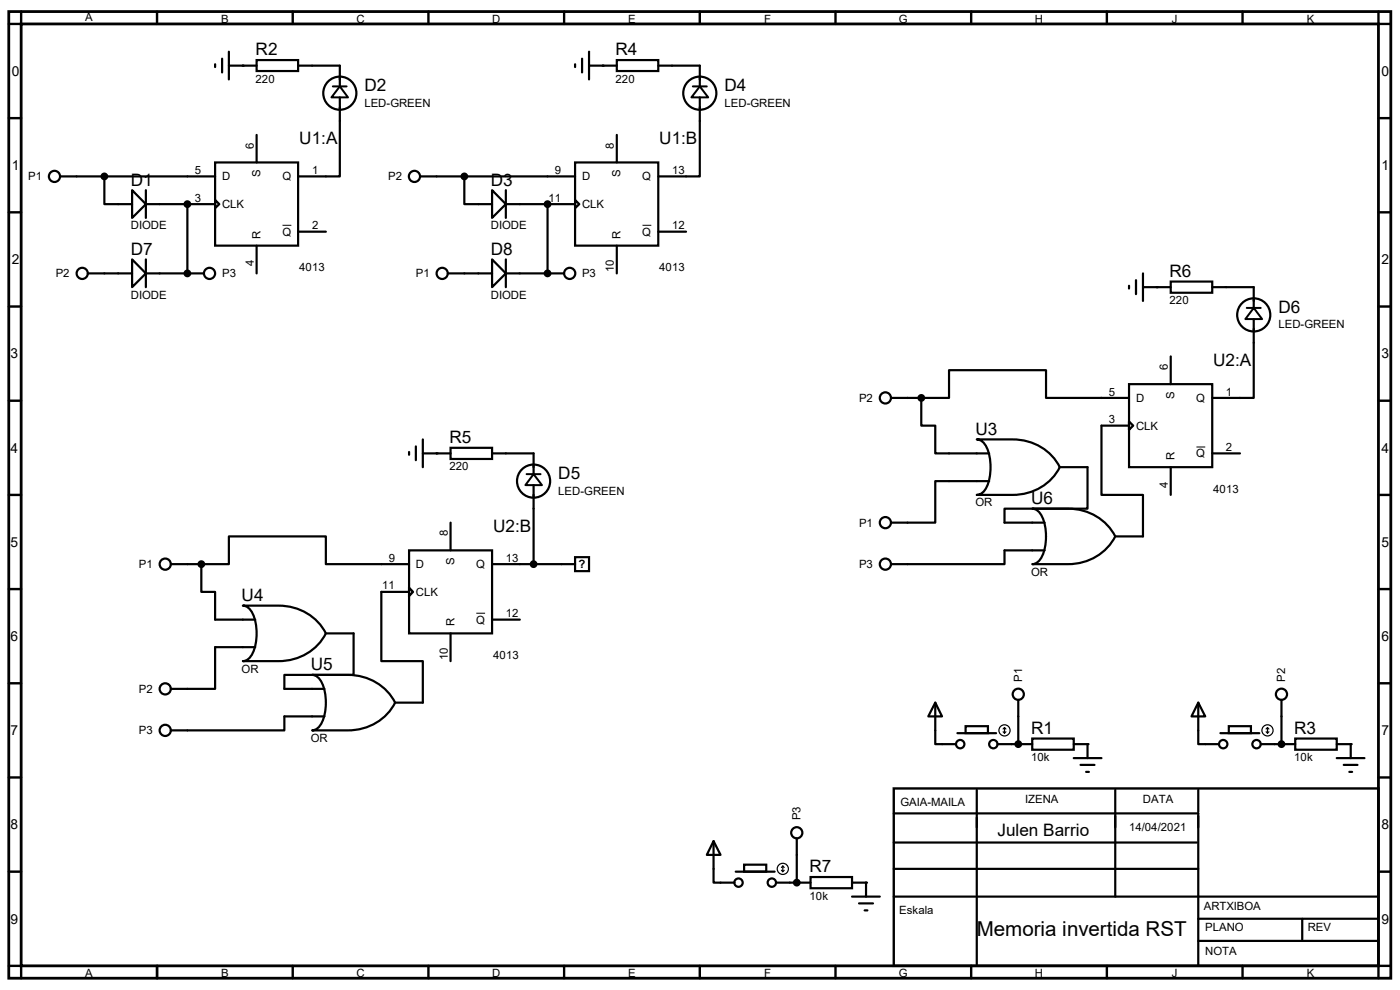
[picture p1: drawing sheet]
<svg xmlns="http://www.w3.org/2000/svg" width="297mm" height="210mm" viewBox="0 0 297 210" stroke-linecap="round" stroke-linejoin="round" font-family="sans-serif">
<path d="M1.9 2.5h293.2v205h-293.2zM4.5 5.1h287.9v199.8h-287.9z" fill="none" stroke="#000" stroke-width=".59"/>
<g fill="none" stroke="#000" stroke-width=".51">
<path d="M4.5 2.5v2.6h-2.6M33.3 2.5v2.6M62.1 2.5v2.6M90.9 2.5v2.6M119.7 2.5v2.6M148.5 2.5v2.6M177.2 2.5v2.6M206 2.5v2.6M234.8 2.5v2.6M263.6 2.5v2.6M292.4 2.5v2.6h2.7M1.9 25.1h2.6"/>
<path d="M292.4 25.1h2.7M1.9 45h2.6M292.4 45h2.7M1.9 65h2.6M292.4 65h2.7M1.9 85h2.6M292.4 85h2.7M1.9 105h2.6M292.4 105h2.7M1.9 125h2.6M292.4 125h2.7M1.9 144.9h2.6"/>
<path d="M292.4 144.9h2.7M1.9 164.9h2.6M189.6 167.3h102.8v37.6h-102.8zM292.4 164.9h2.7M1.9 184.9h2.6M292.4 184.9h2.7M1.9 204.9h2.6v2.6M33.3 204.9v2.6M62.1 204.9v2.6M90.9 204.9v2.6M119.7 204.9v2.6M148.5 204.9v2.6"/>
<path d="M177.2 204.9v2.6M206 204.9v2.6M234.8 204.9v2.6M263.6 204.9v2.6M295.1 204.9h-2.7v2.6"/>
</g>
<g fill="none" stroke="#000" stroke-width=".47">
<path d="M45.6 13.6v.6M47.1 12.4v3M48.6 13.9h5.8M48.6 11v5.8M54.4 12.7h8.8v2.4h-8.8zM63.2 13.9h8.9v4.4M122 13.6v.6M123.5 12.4v3M125 13.9h5.9M125 11v5.8M130.9 12.7h8.8v2.4h-8.8zM139.7 13.9h8.8v4.4"/>
<path d="M12.7 37.4h32.9M22.1 37.4v5.9h5.9M45.6 34.5h17.6v17.6h-17.6zM54.4 28.6v5.9M72.1 20.7v16.7h-8.9M89.1 37.4h32.9M98.5 37.4v5.9h5.9M122 34.5h17.7v17.6h-17.7zM130.9 28.6v5.9M148.5 20.7v16.7h-8.8M18.6 58h9.4M28 40.3l2.9 3-2.9 2.9z"/>
<path d="M28 55l2.9 3-2.9 2.9zM30.9 43.3h14.7M30.9 58h12.4M30.9 40.3v5.9M30.9 55v5.9M39.8 43.3v14.7M45.6 42.4l.9 .9-.9 .9zM54.4 52.1v5.9M63.2 49.1h5.9M95 58h9.4M104.4 40.3l2.9 3-2.9 2.9zM104.4 55l2.9 3-2.9 2.9z"/>
<path d="M107.3 43.3h14.7M107.3 58h12.4M107.3 40.3v5.9M107.3 55v5.9M116.2 43.3v14.7M122 42.4l.9 .9-.9 .9zM130.9 52.1v5.9M139.7 49.1h5.8M241 59.4v3M242.5 58v5.8M248.4 59.7h8.8v2.4h-8.8zM239.5 60.6v.6"/>
<path d="M242.5 60.9h5.9M248.4 75.6v5.9M257.2 60.9h8.8v4.4M266 67.7v16.7h-8.8M86.8 95.9v.6M88.2 94.7v2.9M89.7 96.2h5.9M89.7 93.2v5.9M95.6 95h8.8v2.4h-8.8zM104.4 96.2h8.8v4.4M189 84.4h6.5M195.5 84.4h5.8v-5.9h20.6v5.9h17.6"/>
<path d="M195.5 84.4v5.9h2.9v5.9h11.4M207.2 93.2h7.6a11 11 0 0 1 10 5.9 11 11 0 0 1-10 5.9h-7.6a3.2 3.2 0 0 0 2.6-2.9 10.4 10.4 0 0 0-1-8.1l-1-.7zM224.8 99.1h5.9v8.8h-17.6v3h8.5M239.5 81.5h17.7v17.6h-17.7zM239.5 89.4l.9 .9-.9 .9zM239.5 90.3h-5.8v14.7h8.8v8.8h-5.9M248.4 99.1v5.9M257.2 96.2h5.9M36.2 119.7h6.5M42.7 119.7h5.9v-5.9h20.5v5.9h17.7M42.7 119.7v5.9h2.9v5.8h8.5M86.8 116.8h17.6v17.6h-17.6z"/>
<path d="M95.6 110.9v5.9M104.4 119.7h17.6M113.2 102.9v16.8M122 118.2h3v3h-3zM209.8 102.1h-11.4v8.8h-9.4M219 107.9h7.6a11.1 11.1 0 0 1 10 5.9 11.1 11.1 0 0 1-10 5.9h-7.6a3.3 3.3 0 0 0 2.5-2.9 10.3 10.3 0 0 0-1-8.1l-1-.7zM221.6 116.8h-8.5v2.9h-24.1M51.5 128.5h7.6a11.1 11.1 0 0 1 10 5.9 11 11 0 0 1-10 5.9h-7.6a3.3 3.3 0 0 0 2.6-3 10.3 10.3 0 0 0-1.1-8l-.9-.7zM54.1 137.3h-8.5v8.8h-9.4M69.1 134.4h5.9v8.8h-14.7v2.9h8.5M86.8 124.7l.8 .9-.8 .8zM86.8 125.6h-5.9v14.7h8.8v8.8h-5.9"/>
<path d="M95.6 134.4v5.9M104.4 131.4h5.9M66.2 143.2h7.6a11.1 11.1 0 0 1 10 5.9 11 11 0 0 1-10 5.8h-7.6a3.3 3.3 0 0 0 2.6-2.9 10.3 10.3 0 0 0-1.1-8l-.9-.7zM68.8 152h-8.5v2.9h-24.1M198.4 149.1l1.5 2.9h-3zM198.4 149.1v8.8h4.4M203.1 155.5h8.2M204.9 154.1h4.7v1.4h-4.7zM211.6 157.9h7.4M216 148.5v9.4M219 156.7h8.8v2.3h-8.8zM227.8 157.9h2.9v2.9"/>
<path d="M254.2 149.1l1.5 2.9h-2.9zM254.2 149.1v8.8h4.4M258.9 155.5h8.3M260.7 154.1h4.7v1.4h-4.7zM267.5 157.9h7.3M271.9 148.5v9.4M274.8 156.7h8.8v2.3h-8.8zM283.6 157.9h3v2.9M151.4 178.4l1.5 3h-3zM151.4 178.4v8.8h4.4M169 177.8v9.4M189.6 178.7h64.3"/>
<path d="M189.6 172.6h64.6v32.3M207.2 167.6v37.3M227.8 160.8h5.9M229.2 162.3h3M230.4 163.7h.6M236.6 167.6v22.6M254.2 167.6v4.7M283.6 160.8h5.9M285.1 162.3h2.9M286.3 163.7h.6M156.1 184.9h8.2M157.9 183.4h4.7v1.5h-4.7z"/>
<path d="M164.6 187.2h7.4M172 186.1h8.8v2.3h-8.8zM180.8 190.2h5.8M180.8 187.2h2.9v3M182.2 191.6h3M183.4 193.1h.6M189.6 184.3h64.6M189.6 190.2h102.8M254.2 194.9h37.9M254.2 199.6h38.2M276.3 194.9v4.4"/>
<circle cx="72.1" cy="19.8" r="3.5"/>
<circle cx="148.5" cy="19.8" r="3.5"/>
<circle cx="11.6" cy="37.4" r="1.19"/>
<circle cx="87.9" cy="37.4" r="1.19"/>
<circle cx="17.4" cy="58" r="1.19"/>
<circle cx="44.4" cy="58" r="1.19"/>
<circle cx="93.8" cy="58" r="1.19"/>
<circle cx="120.9" cy="58" r="1.19"/>
<circle cx="266" cy="66.8" r="3.5"/>
<circle cx="187.8" cy="84.4" r="1.19"/>
<circle cx="35.1" cy="119.7" r="1.19"/>
<circle cx="113.2" cy="102.1" r="3.5"/>
<circle cx="187.8" cy="119.7" r="1.19"/>
<circle cx="187.8" cy="110.9" r="1.19"/>
<circle cx="35.1" cy="154.9" r="1.19"/>
<circle cx="35.1" cy="146.1" r="1.19"/>
<circle cx="203.7" cy="157.9" r=".89"/>
<circle cx="210.7" cy="157.9" r=".89"/>
<circle cx="216" cy="147.3" r="1.19"/>
<circle cx="259.5" cy="157.9" r=".89"/>
<circle cx="266.6" cy="157.9" r=".89"/>
<circle cx="271.9" cy="147.3" r="1.19"/>
<circle cx="169" cy="176.7" r="1.19"/>
<circle cx="156.7" cy="187.2" r=".89"/>
<circle cx="163.7" cy="187.2" r=".89"/>
</g>
<g fill="#000">
<circle cx="51.5" cy="13.9" r=".23"/>
<circle cx="127.9" cy="13.9" r=".23"/>
<circle cx="39.8" cy="43.3" r=".23"/>
<circle cx="39.8" cy="58" r=".23"/>
<circle cx="116.2" cy="43.3" r=".23"/>
<circle cx="116.2" cy="58" r=".23"/>
<circle cx="245.4" cy="60.9" r=".23"/>
<circle cx="92.6" cy="96.2" r=".23"/>
<circle cx="216" cy="157.9" r=".23"/>
<circle cx="230.7" cy="157.9" r=".23"/>
<circle cx="271.9" cy="157.9" r=".23"/>
<circle cx="286.6" cy="157.9" r=".23"/>
<circle cx="169" cy="187.2" r=".23"/>
<circle cx="183.7" cy="187.2" r=".23"/>
</g>
<path d="M59.9 47.8h1.9M136.3 47.8h1.9M253.8 94.8h1.9M101 130.1h1.9" fill="none" stroke="#000" stroke-width=".21"/>
<g fill="none" stroke="#000" stroke-width=".25">
<path d="M212.8 155.2l.3 .3M213.1 154.3v1.2M213.1 154.3l-.3 .3M213.1 154.3l.3 .3M213.4 155.2l-.3 .3M268.6 155.2l.3 .3M268.9 154.3v1.2M268.9 154.3l-.3 .3M268.9 154.3l.3 .3M269.2 155.2l-.3 .3M165.8 184.6l.3 .3M166.1 183.7v1.2"/>
<path d="M166.1 183.7l-.3 .3M166.1 183.7l.3 .3M166.4 184.6l-.3 .3"/>
<circle cx="213.1" cy="154.9" r="1.19"/>
<circle cx="268.9" cy="154.9" r="1.19"/>
<circle cx="166.1" cy="184.3" r="1.19"/>
</g>
<path d="M70.6 18.3h2.9M72.1 18.3l1.7 2.4h-3.5zM147 18.3h2.9M148.5 18.3l1.7 2.4h-3.5zM264.5 65.3h3M266 65.3l1.8 2.4h-3.6zM111.7 100.6h3M113.2 100.6l1.8 2.3h-3.5z" fill="none" stroke="#000" stroke-width=".42"/>
<g fill="#000" stroke="#000" stroke-width=".47">
<circle cx="22.1" cy="37.4" r=".59"/>
<circle cx="98.5" cy="37.4" r=".59"/>
<circle cx="39.8" cy="58" r=".59"/>
<circle cx="39.8" cy="43.3" r=".59"/>
<circle cx="116.2" cy="58" r=".59"/>
<circle cx="116.2" cy="43.3" r=".59"/>
<circle cx="195.5" cy="84.4" r=".59"/>
<circle cx="42.7" cy="119.7" r=".59"/>
<circle cx="113.2" cy="119.7" r=".59"/>
<circle cx="216" cy="157.9" r=".59"/>
<circle cx="271.9" cy="157.9" r=".59"/>
<circle cx="169" cy="187.2" r=".59"/>
</g>
<text font-size="4.4" x="207.2" y="198.6">Memoria invertida RST</text>
<g font-size="3.6">
<text x="54.2" y="11.7">R2</text>
<text x="130.6" y="11.7">R4</text>
<text x="77.3" y="19.3">D2</text>
<text x="153.7" y="19.3">D4</text>
<text x="63.5" y="30.5">U1:A</text>
<text x="139.9" y="30.5">U1:B</text>
<text x="27.8" y="39.4">D1</text>
<text x="104.1" y="39.4">D3</text>
<text x="27.8" y="54.1">D7</text>
<text x="104.1" y="54.1">D8</text>
<text x="248.1" y="58.8">R6</text>
<text x="271.2" y="66.3">D6</text>
<text x="257.4" y="77.6">U2:A</text>
<text x="95.3" y="94">R5</text>
<text x="207" y="92.2">U3</text>
<text x="118.4" y="101.6">D5</text>
<text x="218.7" y="106.9">U6</text>
<text x="104.6" y="112.8">U2:B</text>
<text x="51.3" y="127.5">U4</text>
<text x="66" y="142.2">U5</text>
<text x="218.7" y="155.7">R1</text>
<text x="274.6" y="155.7">R3</text>
<text x="211.6" y="177.3">Julen Barrio</text>
<text x="171.7" y="185.1">R7</text>
</g>
<g font-size="2.9">
<text x="2.5" y="16.1">0</text>
<text x="293.1" y="16.1">0</text>
<text x="2.5" y="36.1">1</text>
<text x="293.1" y="36.1">1</text>
<text x="2.5" y="56">2</text>
<text x="293.1" y="56">2</text>
<text x="2.2" y="76">3</text>
<text x="293.1" y="76">3</text>
<text x="2.2" y="96">4</text>
<text x="293.1" y="96">4</text>
<text x="2.2" y="116">5</text>
<text x="293.1" y="116">5</text>
<text x="2.2" y="136">6</text>
<text x="293.1" y="136">6</text>
<text x="2.2" y="156">7</text>
<text x="293.1" y="156">7</text>
<text x="2.2" y="175.9">8</text>
<text x="293.1" y="175.9">8</text>
<text x="2.2" y="195.9">9</text>
<text x="293.1" y="195.9">9</text>
</g>
<g font-size="2.4">
<text x="18.1" y="4.5">A</text>
<text x="46.9" y="4.8">B</text>
<text x="75.6" y="4.8">C</text>
<text x="104.4" y="4.8">D</text>
<text x="133.3" y="4.8">E</text>
<text x="162.1" y="4.8">F</text>
<text x="190.7" y="4.8">G</text>
<text x="219.5" y="4.8">H</text>
<text x="248.6" y="4.8">J</text>
<text x="277.2" y="4.8">K</text>
<text x="54.2" y="17.5">220</text>
<text x="130.6" y="17.5">220</text>
<text x="77.3" y="22.6">LED-GREEN</text>
<text x="153.7" y="22.6">LED-GREEN</text>
<text x="53.8" y="31.5" transform="rotate(-90 53.8 31.5)">6</text>
<text x="130.3" y="31.5" transform="rotate(-90 130.3 31.5)">8</text>
<text x="6" y="38.3">P1</text>
<text x="41.4" y="36.9">5</text>
<text x="47.1" y="38.3">D</text>
<text x="55.2" y="37.5" transform="rotate(-90 55.2 37.5)">S</text>
<text x="59.9" y="38.3">Q</text>
<text x="66.2" y="36.9">1</text>
<text x="82.3" y="38.3">P2</text>
<text x="117.7" y="36.9">9</text>
<text x="123.5" y="38.3">D</text>
<text x="131.7" y="37.5" transform="rotate(-90 131.7 37.5)">S</text>
<text x="136.3" y="38.3">Q</text>
<text x="142.6" y="36.9">13</text>
<text x="41.4" y="42.8">3</text>
<text x="47.1" y="44.2">CLK</text>
<text x="116.4" y="42.8">11</text>
<text x="123.5" y="44.2">CLK</text>
<text x="27.8" y="48.7">DIODE</text>
<text x="55.2" y="50.6" transform="rotate(-90 55.2 50.6)">R</text>
<text x="59.9" y="50">Q</text>
<text x="66.2" y="48.6">2</text>
<text x="104.1" y="48.7">DIODE</text>
<text x="131.7" y="50.6" transform="rotate(-90 131.7 50.6)">R</text>
<text x="136.3" y="50">Q</text>
<text x="142.6" y="48.6">12</text>
<text x="11.8" y="58.8">P2</text>
<text x="47.1" y="58.8">P3</text>
<text x="53.8" y="56.4" transform="rotate(-90 53.8 56.4)">4</text>
<text x="63.5" y="57.5">4013</text>
<text x="88.2" y="58.8">P1</text>
<text x="123.5" y="58.8">P3</text>
<text x="130.3" y="57.7" transform="rotate(-90 130.3 57.7)">10</text>
<text x="139.9" y="57.5">4013</text>
<text x="27.8" y="63.4">DIODE</text>
<text x="104.1" y="63.4">DIODE</text>
<text x="248.1" y="64.5">220</text>
<text x="271.2" y="69.6">LED-GREEN</text>
<text x="235.2" y="83.9">5</text>
<text x="247.8" y="78.5" transform="rotate(-90 247.8 78.5)">6</text>
<text x="260.1" y="83.9">1</text>
<text x="182.2" y="85.3">P2</text>
<text x="235.2" y="89.8">3</text>
<text x="241" y="85.3">D</text>
<text x="249.2" y="84.6" transform="rotate(-90 249.2 84.6)">S</text>
<text x="253.8" y="85.3">Q</text>
<text x="241" y="91.1">CLK</text>
<text x="260.1" y="95.7">2</text>
<text x="95.3" y="99.8">220</text>
<text x="249.2" y="97.6" transform="rotate(-90 249.2 97.6)">R</text>
<text x="253.8" y="97">Q</text>
<text x="118.4" y="104.9">LED-GREEN</text>
<text x="207" y="107.4">OR</text>
<text x="247.8" y="103.4" transform="rotate(-90 247.8 103.4)">4</text>
<text x="257.4" y="104.5">4013</text>
<text x="95" y="113.8" transform="rotate(-90 95 113.8)">8</text>
<text x="182.2" y="111.7">P1</text>
<text x="82.5" y="119.2">9</text>
<text x="96.4" y="119.8" transform="rotate(-90 96.4 119.8)">S</text>
<text x="107.3" y="119.2">13</text>
<text x="29.5" y="120.5">P1</text>
<text x="81.1" y="125.1">11</text>
<text x="88.2" y="120.5">D</text>
<text x="101" y="120.5">Q</text>
<text x="122.7" y="120.6">?</text>
<text x="182.2" y="120.5">P3</text>
<text x="218.7" y="122.1">OR</text>
<text x="88.2" y="126.4">CLK</text>
<text x="107.3" y="130.9">12</text>
<text x="96.4" y="132.9" transform="rotate(-90 96.4 132.9)">R</text>
<text x="101" y="132.3">Q</text>
<text x="51.3" y="142.7">OR</text>
<text x="95" y="140" transform="rotate(-90 95 140)">10</text>
<text x="104.6" y="139.7">4013</text>
<text x="29.5" y="147">P2</text>
<text x="216.8" y="144.7" transform="rotate(-90 216.8 144.7)">P1</text>
<text x="272.7" y="144.7" transform="rotate(-90 272.7 144.7)">P2</text>
<text x="29.5" y="155.8">P3</text>
<text x="66" y="157.4">OR</text>
<text x="218.7" y="161.5">10k</text>
<text x="274.6" y="161.5">10k</text>
<text x="191.1" y="170.9">GAIA-MAILA</text>
<text x="217.5" y="170.3">IZENA</text>
<text x="242.5" y="170.3">DATA</text>
<text x="169.8" y="174" transform="rotate(-90 169.8 174)">P3</text>
<text x="239.5" y="176.2">14/04/2021</text>
<text x="171.7" y="190.9">10k</text>
<text x="190.8" y="193.8">Eskala</text>
<text x="255.4" y="193">ARTXIBOA</text>
<text x="255.7" y="197.4">PLANO</text>
<text x="277.5" y="197.4">REV</text>
<text x="255.7" y="202.7">NOTA</text>
<text x="18.1" y="207.2">A</text>
<text x="46.9" y="207.2">B</text>
<text x="75.6" y="207.2">C</text>
<text x="104.4" y="207.2">D</text>
<text x="133.3" y="207.2">E</text>
<text x="162.1" y="207.2">F</text>
<text x="190.7" y="207.2">G</text>
<text x="219.5" y="207.2">H</text>
<text x="248.6" y="207.2">J</text>
<text x="277.2" y="207.2">K</text>
</g>
</svg>
